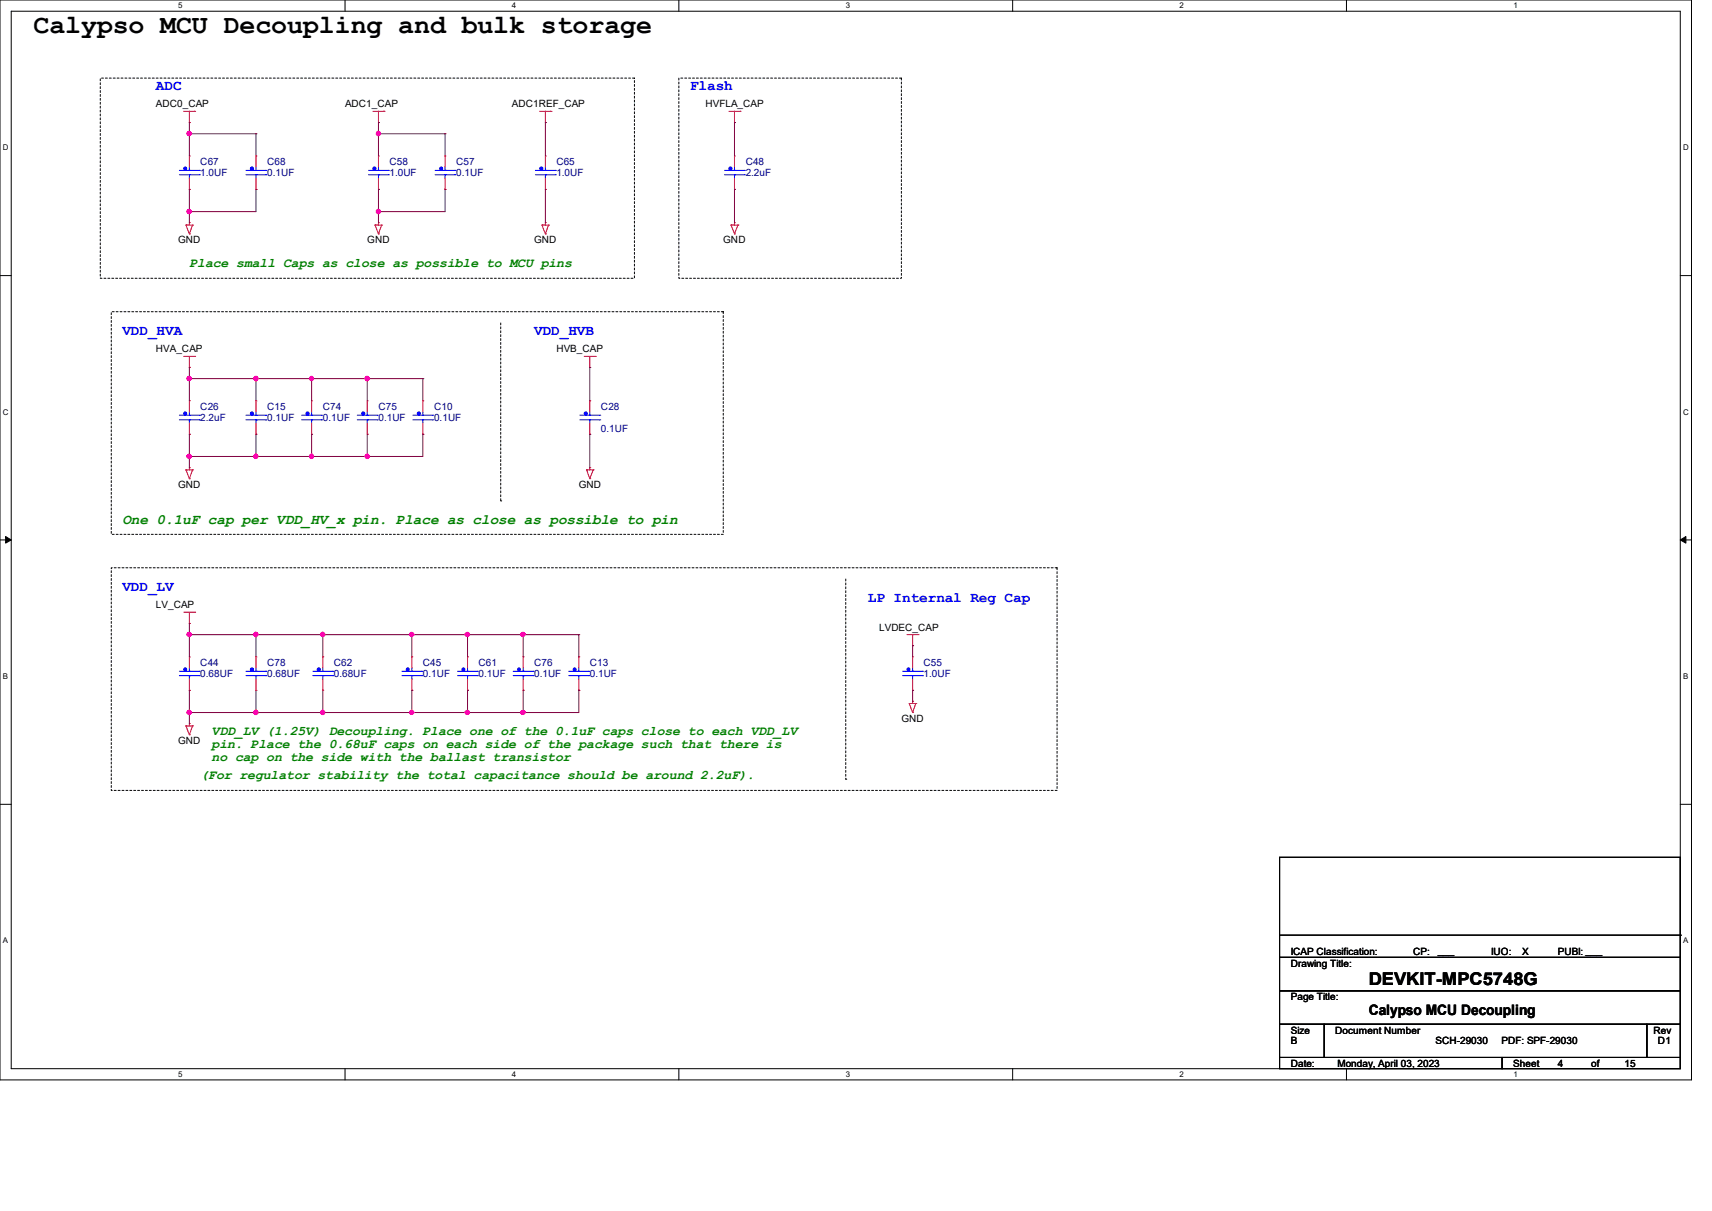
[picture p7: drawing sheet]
<svg xmlns="http://www.w3.org/2000/svg" width="297mm" height="210mm" viewBox="0 0 297 210" stroke-linecap="round" stroke-linejoin="round" font-family="sans-serif">
<path d="M0 0h293.5v187.3h-293.5zM1.9 1.9h289.6v183.4h-289.6z" fill="none" stroke="#000" stroke-width=".17"/>
<g fill="#fff">
<path d="M30.9 .2h.8v1.5h-.8z"/>
<path d="M30.9 185.5h.8v1.6h-.8z"/>
</g>
<path d="M59.9 0v1.9M59.9 185.3v2" fill="none" stroke="#000" stroke-width=".17"/>
<g fill="#fff">
<path d="M88.8 .2h.8v1.5h-.8z"/>
<path d="M88.8 185.5h.8v1.6h-.8z"/>
</g>
<path d="M117.8 0v1.9M117.8 185.3v2" fill="none" stroke="#000" stroke-width=".17"/>
<g fill="#fff">
<path d="M146.7 .2h.8v1.5h-.8z"/>
<path d="M146.7 185.5h.8v1.6h-.8z"/>
</g>
<path d="M175.7 0v1.9M175.7 185.3v2" fill="none" stroke="#000" stroke-width=".17"/>
<g fill="#fff">
<path d="M204.6 .2h.8v1.5h-.8z"/>
<path d="M204.6 185.5h.8v1.6h-.8z"/>
</g>
<path d="M233.6 0v1.9M233.6 185.3v2" fill="none" stroke="#000" stroke-width=".17"/>
<g fill="#fff">
<path d="M262.6 .2h.7v1.5h-.7z"/>
<path d="M262.6 185.5h.7v1.6h-.7z"/>
<path d="M.5 24.8h1v1.6h-1z"/>
<path d="M292 24.8h1v1.6h-1z"/>
<path d="M.5 70.7h1v1.5h-1z"/>
<path d="M292 70.7h1v1.5h-1z"/>
</g>
<path d="M0 47.8h1.9M291.5 47.8h2" fill="none" stroke="#000" stroke-width=".17"/>
<g fill="#fff">
<path d="M.5 116.5h.9v1.6h-.9z"/>
<path d="M292 116.5h.9v1.6h-.9z"/>
</g>
<path d="M0 93.6h1.9M291.5 93.6h2" fill="none" stroke="#000" stroke-width=".17"/>
<path d="M1 93l.9 .6-.9 .6zM291.5 93.6l1-.6v1.2z" fill="#000" stroke="#000" stroke-width=".17"/>
<g fill="#fff">
<path d="M.5 162.4h.9v1.5h-.9z"/>
<path d="M292 162.4h.9v1.5h-.9z"/>
</g>
<path d="M0 139.5h1.9M291.5 139.5h2M222 148.7h69.5v17.3h-69.5zM222 166h69.5v5.8h-69.5zM222 171.8h69.5v5.8h-69.5zM222 177.6h7.7v5.8h-7.7zM222 162.2h69.5M229.7 177.6h56v5.8h-56zM285.7 177.6h5.8v5.8h-5.8zM291.5 162.2h.1M222 183.4h38.6v1.9h-38.6zM260.6 183.4h30.9v1.9h-30.9z" fill="none" stroke="#000" stroke-width=".17"/>
<path d="M17.4 13.5h92.7v34.8h-92.7zM117.8 13.5h38.6v34.8h-38.6zM19.3 54.1h106.2v38.6h-106.2zM86.9 56v30.9M19.3 98.5h164.1v38.6h-164.1zM86.9 86.9h.1M146.7 100.4v34.7M146.7 135.1h.1" fill="none" stroke="#000" stroke-width=".17" stroke-dasharray=".3"/>
<g fill="none" stroke="#f00" stroke-width=".17">
<path d="M31.9 19.3h1.9M32.9 19.3v2M33.8 19.3h.1M64.7 19.3h1.9M65.7 19.3v2M66.6 19.3h.1M93.6 19.3h2M94.6 19.3v2M95.6 19.3h.1M126.4 19.3h2M127.4 19.3v2M128.4 19.3h.1"/>
<path d="M32.3 39h.1M32.3 39h1.1M32.3 39l.6 1.6M32.9 38.6h.1M32.9 21.3h.1M32.9 27.1h.1M32.9 32.9h.1M32.9 27.1v1.9M32.9 30.9v2M32.9 38.6v.4M33.4 39h.1M33.4 39l-.5 1.6"/>
<path d="M44.4 27.1h.1M44.4 32.9h.1M44.4 27.1v1.9M44.4 30.9v2M65.1 39h.1M65.1 39h1.1M65.1 39l.6 1.6M65.7 38.6h.1M65.7 21.3h.1M65.7 27.1h.1M65.7 32.9h.1M65.7 27.1v1.9"/>
<path d="M65.7 30.9v2M65.7 38.6v.4M66.2 39h.1M66.2 39l-.5 1.6M77.2 27.1h.1M77.2 32.9h.1M77.2 27.1v1.9M77.2 30.9v2M94 39h.1M94 39h1.2M94 39l.6 1.6M94.6 38.6h.1"/>
<path d="M94.6 21.3h.1M94.6 27.1h.1M94.6 32.9h.1M94.6 27.1v1.9M94.6 30.9v2M94.6 38.6v.4M95.2 39h.1M95.2 39l-.6 1.6M126.8 39h.1M126.8 39h1.2M126.8 39l.6 1.6M127.4 38.6h.1"/>
<path d="M127.4 21.3h.1M127.4 27.1h.1M127.4 32.9h.1M127.4 27.1v1.9M127.4 30.9v2M127.4 38.6v.4M128 39h.1M128 39l-.6 1.6M32.9 40.6h.1M65.7 40.6h.1M94.6 40.6h.1M127.4 40.6h.1"/>
<path d="M31.9 61.8h1.9M32.9 63.7h.1M32.9 69.5h.1M32.9 75.3h.1M32.9 61.8v1.9M32.9 69.5v2M32.9 73.4v1.9M33.8 61.8h.1M44.4 69.5h.1M44.4 75.3h.1M44.4 69.5v2M44.4 73.4v1.9"/>
<path d="M54.1 69.5h.1M54.1 75.3h.1M54.1 69.5v2M54.1 73.4v1.9M63.7 69.5h.1M63.7 75.3h.1M63.7 69.5v2M63.7 73.4v1.9M73.4 69.5h.1M73.4 75.3h.1M73.4 69.5v2M73.4 73.4v1.9"/>
<path d="M101.3 61.8h2M102.3 63.7h.1M102.3 69.5h.1M102.3 75.3h.1M102.3 61.8v1.9M102.3 69.5v2M102.3 73.4v1.9M103.3 61.8h.1M32.3 81.5h.1M32.3 81.5h1.1M32.3 81.5l.6 1.5M32.9 81.1h.1"/>
<path d="M32.9 83h.1M32.9 81.1v.4M33.4 81.5h.1M33.4 81.5l-.5 1.5M101.8 81.5h.1M101.8 81.5h1.1M101.8 81.5l.5 1.5M102.3 81.1h.1M102.3 83h.1M102.3 81.1v.4M102.9 81.5h.1M102.9 81.5l-.6 1.5"/>
<path d="M31.9 106.2h1.9M32.9 108.1h.1M32.9 113.9h.1M32.9 119.7h.1M32.9 106.2v1.9M32.9 113.9v1.9M32.9 117.8v1.9M33.8 106.2h.1M44.4 113.9h.1M44.4 119.7h.1M44.4 113.9v1.9M44.4 117.8v1.9"/>
<path d="M56 113.9h.1M56 119.7h.1M56 113.9v1.9M56 117.8v1.9M71.5 113.9h.1M71.5 119.7h.1M71.5 113.9v1.9M71.5 117.8v1.9M81.1 113.9h.1M81.1 119.7h.1M81.1 113.9v1.9M81.1 117.8v1.9"/>
<path d="M90.8 113.9h.1M90.8 119.7h.1M90.8 113.9v1.9M90.8 117.8v1.9M100.4 113.9h.1M100.4 119.7h.1M100.4 113.9v1.9M100.4 117.8v1.9M157.4 110.1h1.9M158.3 112h.1M158.3 113.9h.1M158.3 119.7h.1"/>
<path d="M158.3 110.1v1.9M158.3 113.9v1.9M158.3 117.8v1.9M159.3 110.1h.1M32.3 125.9h.1M32.3 125.9h1.1M32.3 125.9l.6 1.5M32.9 125.5h.1M32.9 127.4h.1M32.9 125.5v.4M33.4 125.9h.1M33.4 125.9l-.5 1.5"/>
<path d="M157.7 122h.1M157.7 122h1.2M157.7 122l.6 1.6M158.3 121.6h.1M158.3 123.6h.1M158.3 121.6v.4M158.9 122h.1M158.9 122l-.6 1.6"/>
</g>
<g fill="none" stroke="#00f" stroke-width=".17">
<path d="M31.1 30.3h3.5M31.1 29.5h3.5M32.9 30.3h.1M32.9 29.5h.1M32.9 29v.5M32.9 30.3v.6M34.6 30.3h.1M34.6 29.5h.1M42.7 30.3h3.4M42.7 29.5h3.4M44.4 30.3h.1M44.4 29.5h.1"/>
<path d="M44.4 29v.5M44.4 30.3v.6M46.1 30.3h.1M46.1 29.5h.1M63.9 30.3h3.5M63.9 29.5h3.5M65.7 30.3h.1M65.7 29.5h.1M65.7 29v.5M65.7 30.3v.6M67.4 30.3h.1M67.4 29.5h.1"/>
<path d="M75.5 30.3h3.5M75.5 29.5h3.5M77.2 30.3h.1M77.2 29.5h.1M77.2 29v.5M77.2 30.3v.6M79 30.3h.1M79 29.5h.1M92.9 30.3h3.5M92.9 29.5h3.5M94.6 30.3h.1M94.6 29.5h.1"/>
<path d="M94.6 29v.5M94.6 30.3v.6M96.4 30.3h.1M96.4 29.5h.1M125.7 30.3h3.5M125.7 29.5h3.5M127.4 30.3h.1M127.4 29.5h.1M127.4 29v.5M127.4 30.3v.6M129.2 30.3h.1M129.2 29.5h.1"/>
<path d="M31.1 72.8h3.5M31.1 72h3.5M32.9 72.8h.1M32.9 72h.1M32.9 71.5v.5M32.9 72.8v.6M34.6 72.8h.1M34.6 72h.1M42.7 72.8h3.4M42.7 72h3.4M44.4 72.8h.1M44.4 72h.1"/>
<path d="M44.4 71.5v.5M44.4 72.8v.6M46.1 72.8h.1M46.1 72h.1M52.3 72.8h3.5M52.3 72h3.5M54.1 72.8h.1M54.1 72h.1M54.1 71.5v.5M54.1 72.8v.6M55.8 72.8h.1M55.8 72h.1"/>
<path d="M62 72.8h3.4M62 72h3.4M63.7 72.8h.1M63.7 72h.1M63.7 71.5v.5M63.7 72.8v.6M65.4 72.8h.1M65.4 72h.1M71.6 72.8h3.5M71.6 72h3.5M73.4 72.8h.1M73.4 72h.1"/>
<path d="M73.4 71.5v.5M73.4 72.8v.6M75.1 72.8h.1M75.1 72h.1M100.6 72.8h3.5M100.6 72h3.5M102.3 72.8h.1M102.3 72h.1M102.3 71.5v.5M102.3 72.8v.6M104.1 72.8h.1M104.1 72h.1"/>
<path d="M31.1 117.2h3.5M31.1 116.4h3.5M32.9 117.2h.1M32.9 116.4h.1M32.9 115.8v.6M32.9 117.2v.6M34.6 117.2h.1M34.6 116.4h.1M42.7 117.2h3.4M42.7 116.4h3.4M44.4 117.2h.1M44.4 116.4h.1"/>
<path d="M44.4 115.8v.6M44.4 117.2v.6M46.1 117.2h.1M46.1 116.4h.1M54.3 117.2h3.4M54.3 116.4h3.4M56 117.2h.1M56 116.4h.1M56 115.8v.6M56 117.2v.6M57.7 117.2h.1M57.7 116.4h.1"/>
<path d="M69.7 117.2h3.5M69.7 116.4h3.5M71.5 117.2h.1M71.5 116.4h.1M71.5 115.8v.6M71.5 117.2v.6M73.2 117.2h.1M73.2 116.4h.1M79.4 117.2h3.4M79.4 116.4h3.4M81.1 117.2h.1M81.1 116.4h.1"/>
<path d="M81.1 115.8v.6M81.1 117.2v.6M82.8 117.2h.1M82.8 116.4h.1M89 117.2h3.5M89 116.4h3.5M90.8 117.2h.1M90.8 116.4h.1M90.8 115.8v.6M90.8 117.2v.6M92.5 117.2h.1M92.5 116.4h.1"/>
<path d="M98.7 117.2h3.5M98.7 116.4h3.5M100.4 117.2h.1M100.4 116.4h.1M100.4 115.8v.6M100.4 117.2v.6M102.2 117.2h.1M102.2 116.4h.1M156.6 117.2h3.5M156.6 116.4h3.5M158.3 117.2h.1M158.3 116.4h.1"/>
<path d="M158.3 115.8v.6M158.3 117.2v.6M160.1 117.2h.1M160.1 116.4h.1"/>
</g>
<g fill="#00f" stroke="#00f" stroke-width=".17">
<circle cx="43.7" cy="29.2" r=".28"/>
<circle cx="63" cy="71.7" r=".28"/>
<circle cx="55.3" cy="116.1" r=".28"/>
<circle cx="32.1" cy="116.1" r=".27"/>
<circle cx="80.4" cy="116.1" r=".27"/>
<circle cx="72.7" cy="71.7" r=".28"/>
<circle cx="101.6" cy="71.7" r=".28"/>
<circle cx="157.6" cy="116.1" r=".27"/>
<circle cx="65" cy="29.2" r=".28"/>
<circle cx="32.1" cy="29.2" r=".27"/>
<circle cx="76.5" cy="29.2" r=".27"/>
<circle cx="70.7" cy="116.1" r=".27"/>
<circle cx="32.1" cy="71.7" r=".27"/>
<circle cx="43.7" cy="116.1" r=".28"/>
<circle cx="126.7" cy="29.2" r=".28"/>
<circle cx="93.9" cy="29.2" r=".28"/>
<circle cx="99.7" cy="116.1" r=".27"/>
<circle cx="90" cy="116.1" r=".27"/>
<circle cx="43.7" cy="71.7" r=".28"/>
<circle cx="53.4" cy="71.7" r=".28"/>
</g>
<g fill="none" stroke="#800040" stroke-width=".17">
<path d="M32.9 23.2h.1M32.9 32.9h.1M32.9 36.7h.1M32.9 21.3h.1M32.9 21.3v5.8M32.9 32.9v5.7M32.9 23.2h11.5M44.4 32.9h.1M44.4 23.2h.1M44.4 32.9v3.8h-11.5M44.4 23.2v3.9M65.7 23.2h.1"/>
<path d="M65.7 32.9h.1M65.7 36.7h.1M65.7 21.3h.1M65.7 23.2h11.5M65.7 21.3v5.8M65.7 32.9v5.7M77.2 23.2h.1M77.2 32.9h.1M77.2 32.9v3.8h-11.5M77.2 23.2v3.9M94.6 32.9h.1M94.6 21.3h.1"/>
<path d="M94.6 21.3v5.8M94.6 32.9v5.7M127.4 21.3h.1M127.4 32.9h.1M127.4 21.3v5.8M127.4 32.9v5.7M32.9 79.2h.1M32.9 65.7h.1M32.9 75.3h.1M32.9 63.7h.1M32.9 63.7v5.8M32.9 75.3v5.8"/>
<path d="M32.9 65.7h40.5M44.4 75.3h.1M44.4 79.2h.1M44.4 65.7h.1M44.4 65.7v3.8M44.4 75.3v3.9M54.1 75.3h.1M54.1 79.2h.1M54.1 65.7h.1M54.1 65.7v3.8M54.1 75.3v3.9M63.7 75.3h.1"/>
<path d="M63.7 79.2h.1M63.7 65.7h.1M63.7 65.7v3.8M63.7 75.3v3.9M73.4 75.3h.1M73.4 65.7h.1M73.4 75.3v3.9h-40.5M73.4 65.7v3.8M102.3 63.7h.1M102.3 75.3h.1M102.3 63.7v5.8M102.3 75.3v5.8"/>
<path d="M32.9 108.1h.1M32.9 110.1h.1M32.9 119.7h.1M32.9 108.1v5.8M32.9 119.7v5.8M32.9 110.1h67.5M44.4 110.1h.1M44.4 110.1v3.8M44.4 119.7v3.9M56 110.1h.1M56 110.1v3.8M56 119.7v3.9"/>
<path d="M71.5 119.7h.1M71.5 110.1h.1M71.5 110.1v3.8M71.5 119.7v3.9M81.1 119.7h.1M81.1 110.1h.1M81.1 110.1v3.8M81.1 119.7v3.9M90.8 119.7h.1M90.8 110.1h.1M90.8 110.1v3.8M90.8 119.7v3.9"/>
<path d="M100.4 119.7h.1M100.4 110.1h.1M100.4 119.7v3.9h-67.5M100.4 110.1v3.8M158.3 119.7h.1M158.3 112h.1M158.3 112v1.9M158.3 119.7v1.9M32.9 123.6h.1M44.4 123.6h.1M56 123.6h.1M71.5 123.6h.1"/>
<path d="M81.1 123.6h.1M90.8 123.6h.1"/>
</g>
<g fill="#f0f" stroke="#f0f" stroke-width=".17">
<circle cx="32.8" cy="23.2" r=".37"/>
<circle cx="32.8" cy="36.7" r=".37"/>
<circle cx="65.6" cy="36.7" r=".37"/>
<circle cx="65.6" cy="23.2" r=".37"/>
<circle cx="44.4" cy="79.1" r=".37"/>
<circle cx="32.8" cy="79.1" r=".37"/>
<circle cx="54" cy="65.6" r=".37"/>
<circle cx="44.4" cy="65.6" r=".37"/>
<circle cx="32.8" cy="65.6" r=".37"/>
<circle cx="54" cy="79.1" r=".37"/>
<circle cx="63.7" cy="79.1" r=".37"/>
<circle cx="63.7" cy="65.6" r=".37"/>
<circle cx="81.1" cy="123.5" r=".37"/>
<circle cx="71.4" cy="123.5" r=".37"/>
<circle cx="81.1" cy="110" r=".37"/>
<circle cx="71.4" cy="110" r=".37"/>
<circle cx="32.8" cy="110" r=".37"/>
<circle cx="44.4" cy="110" r=".37"/>
<circle cx="32.8" cy="123.5" r=".37"/>
<circle cx="44.4" cy="123.5" r=".37"/>
<circle cx="90.7" cy="123.5" r=".37"/>
<circle cx="90.7" cy="110" r=".37"/>
<circle cx="56" cy="110" r=".37"/>
<circle cx="56" cy="123.5" r=".37"/>
</g>
<text font-size="4.6" x="5.8" y="5.8">Calypso MCU Decoupling and bulk storage</text>
<text font-size="3" x="237.4" y="170.8">DEVKIT-MPC5748G</text>
<g font-size="2.5" fill="#00f">
<text x="27.1" y="15.6">ADC</text>
<text x="119.7" y="15.6">Flash</text>
<text x="21.3" y="58.1">VDD_HVA</text>
<text x="92.7" y="58.1">VDD_HVB</text>
<text x="21.3" y="102.5">VDD_LV</text>
<text x="150.6" y="104.4">LP Internal Reg Cap</text>
</g>
<text font-size="2.5" fill="#008000" x="21.3" y="90.9">One 0.1uF cap per VDD_HV_x pin. Place as close as possible to pin</text>
<text font-size="2.5" x="237.4" y="176.1">Calypso MCU Decoupling</text>
<g font-size="2.3" fill="#008000">
<text x="32.9" y="46.3">Place small Caps as close as possible to MCU pins</text>
<text x="36.7" y="127.4">VDD_LV (1.25V) Decoupling. Place one of the 0.1uF caps close to each VDD_LV</text>
<text x="36.7" y="129.7">pin. Place the 0.68uF caps on each side of the package such that there is</text>
<text x="36.7" y="132">no cap on the side with the ballast transistor</text>
<text x="34.8" y="135.1">(For regulator stability the total capacitance should be around 2.2uF).</text>
</g>
<g font-size="1.7">
<text x="27.1" y="18.6">ADC0_CAP</text>
<text x="59.9" y="18.6">ADC1_CAP</text>
<text x="88.8" y="18.6">ADC1REF_CAP</text>
<text x="122.4" y="18.6">HVFLA_CAP</text>
<text x="30.9" y="42.2">GND</text>
<text x="63.7" y="42.2">GND</text>
<text x="92.7" y="42.2">GND</text>
<text x="125.5" y="42.2">GND</text>
<text x="27.1" y="61.1">HVA_CAP</text>
<text x="96.5" y="61.1">HVB_CAP</text>
<text x="30.9" y="84.6">GND</text>
<text x="100.4" y="84.6">GND</text>
<text x="27.1" y="105.5">LV_CAP</text>
<text x="152.5" y="109.3">LVDEC_CAP</text>
<text x="156.4" y="125.2">GND</text>
<text x="30.9" y="129">GND</text>
<text x="223.9" y="167.6">Drawing Title:</text>
<text x="223.9" y="165.7">ICAP Classification:</text>
<text x="245.2" y="165.7">CP:</text>
<text x="249.4" y="165.5">___</text>
<text x="258.7" y="165.7">IUO:</text>
<text x="264.1" y="165.7">X</text>
<text x="270.3" y="165.7">PUBI: ___</text>
<text x="223.9" y="173.4">Page Title:</text>
<text x="223.9" y="179.2">Size</text>
<text x="231.6" y="179.2">Document Number</text>
<text x="286.9" y="179.2">Rev</text>
<text x="223.9" y="185">Date:</text>
<text x="223.9" y="181.1">B</text>
<text x="232.1" y="185">Monday, April 03, 2023</text>
<text x="249" y="181.1">SCH-29030</text>
<text x="260.5" y="181.1">PDF: SPF-29030</text>
<text x="262.5" y="185">Sheet</text>
<text x="270.2" y="185">4</text>
<text x="276" y="185">of</text>
<text x="281.8" y="185">15</text>
<text x="287.6" y="181.1">D1</text>
</g>
<g font-size="1.7" fill="#000080">
<text x="34.8" y="28.7">C67</text>
<text x="46.4" y="28.7">C68</text>
<text x="67.6" y="28.7">C58</text>
<text x="79.2" y="28.7">C57</text>
<text x="96.5" y="28.7">C65</text>
<text x="129.4" y="28.7">C48</text>
<text x="34.8" y="30.6">1.0UF</text>
<text x="46.4" y="30.6">0.1UF</text>
<text x="67.6" y="30.6">1.0UF</text>
<text x="79.2" y="30.6">0.1UF</text>
<text x="96.5" y="30.6">1.0UF</text>
<text x="129.4" y="30.6">2.2uF</text>
<text x="34.8" y="71.1">C26</text>
<text x="46.4" y="71.1">C15</text>
<text x="56" y="71.1">C74</text>
<text x="65.7" y="71.1">C75</text>
<text x="75.3" y="71.1">C10</text>
<text x="104.3" y="71.1">C28</text>
<text x="34.8" y="73.1">2.2uF</text>
<text x="46.4" y="73.1">0.1UF</text>
<text x="56" y="73.1">0.1UF</text>
<text x="65.7" y="73.1">0.1UF</text>
<text x="75.3" y="73.1">0.1UF</text>
<text x="104.3" y="75">0.1UF</text>
<text x="34.8" y="115.5">C44</text>
<text x="34.8" y="117.4">0.68UF</text>
<text x="46.4" y="115.5">C78</text>
<text x="46.4" y="117.4">0.68UF</text>
<text x="57.9" y="115.5">C62</text>
<text x="57.9" y="117.4">0.68UF</text>
<text x="73.4" y="115.5">C45</text>
<text x="73.4" y="117.4">0.1UF</text>
<text x="83" y="115.5">C61</text>
<text x="83" y="117.4">0.1UF</text>
<text x="92.7" y="115.5">C76</text>
<text x="92.7" y="117.4">0.1UF</text>
<text x="102.3" y="115.5">C13</text>
<text x="102.3" y="117.4">0.1UF</text>
<text x="160.2" y="115.5">C55</text>
<text x="160.2" y="117.4">1.0UF</text>
</g>
<g font-size="1.4">
<text x="30.9" y="1.4">5</text>
<text x="88.8" y="1.4">4</text>
<text x="146.7" y="1.4">3</text>
<text x="204.6" y="1.4">2</text>
<text x="262.6" y="1.4">1</text>
<text x=".5" y="26.1">D</text>
<text x="292" y="26.1">D</text>
<text x=".5" y="71.9">C</text>
<text x="292" y="71.9">C</text>
<text x=".5" y="117.8">B</text>
<text x="292" y="117.8">B</text>
<text x=".5" y="163.6">A</text>
<text x="292" y="163.6">A</text>
<text x="30.9" y="186.8">5</text>
<text x="88.8" y="186.8">4</text>
<text x="146.7" y="186.8">3</text>
<text x="204.6" y="186.8">2</text>
<text x="262.6" y="186.8">1</text>
</g>
</svg>
